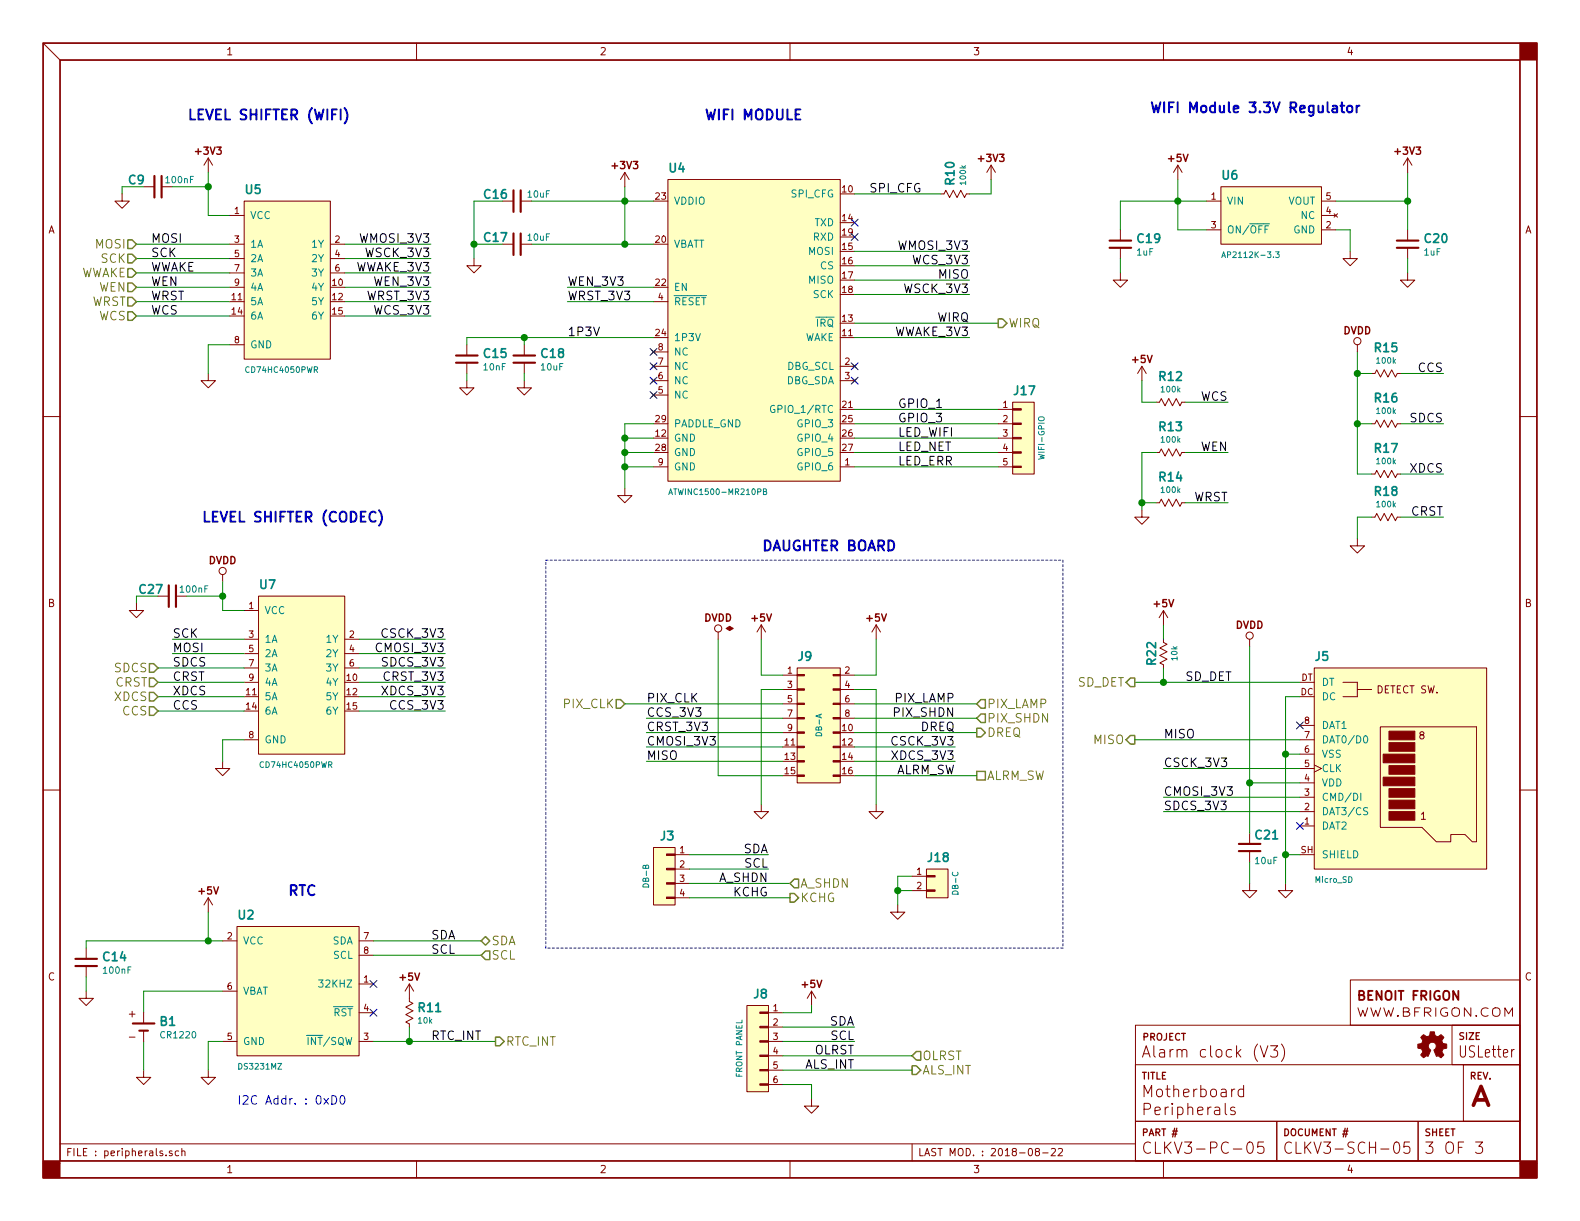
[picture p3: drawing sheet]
<svg xmlns="http://www.w3.org/2000/svg" width="279mm" height="216mm" viewBox="0 0 279 216" stroke-linecap="round" stroke-linejoin="round" font-family="sans-serif">
<g fill="none" stroke="#840000" stroke-width=".18">
<path d="M7.6 7.6l3 3M73.7 7.6v3M139.7 7.6v3M205.7 7.6v3M21.6 34.3v1.3h1.3l-1.3 1.2-1.3-1.2h1.3M25.4 33h1.9M28.6 33h1.9M36.8 27.9v2.6M36.8 27.9l-.7 1.3M36.8 27.9l.8 1.3M40.6 38.1h2.6M43.2 35.6h15.2v27.9h-15.2z"/>
<path d="M88.9 35.6h1.9M92.1 35.6h1.9M110.5 30.5l-.8 1.3M110.5 30.5v2.5M110.5 30.5l.8 1.3M118.1 31.8h30.5v53.3h-30.5zM166.4 34.3h.5l.4-.6 .6 1.2 .7-1.2 .6 1.2 .7-1.2 .7 1.2 .3-.6h.5M175.3 29.2l-.8 1.3M175.3 29.2v2.6M175.3 29.2l.7 1.3M208.3 29.2v2.6M208.3 29.2l-.8 1.3"/>
<path d="M208.3 29.2l.7 1.3M213.4 35.6h2.5M215.9 33h17.8v10.2h-17.8zM233.7 35.6h2.5M233.7 38.1h2.5M235.9 37.8l.6 .6M236.5 37.8l-.6 .6M248.9 27.9v2.6M248.9 27.9l-.7 1.3M248.9 27.9l.8 1.3M40.6 53.3h2.6M40.6 43.2h2.6"/>
<path d="M40.6 45.7h2.6M40.6 48.3h2.6M40.6 50.8h2.6M58.4 43.2h2.6M58.4 45.7h2.6M58.4 48.3h2.6M83.8 45.7v1.3h1.3l-1.3 1.3-1.3-1.3h1.3M88.9 43.2h1.9M92.1 43.2h1.9M115.6 53.3h2.5M148.6 59.7h2.5M198.1 48.3v1.2h1.3l-1.3 1.3-1.3-1.3h1.3"/>
<path d="M198.1 40.6v1.9M198.1 43.8v1.9M213.4 40.6h2.5M233.7 40.6h2.5M238.8 44.5v1.2h1.2l-1.2 1.3-1.3-1.3h1.3M248.9 48.3v1.2h1.3l-1.3 1.3-1.3-1.3h1.3M248.9 40.6v1.9M248.9 43.8v1.9M7.6 73.7h3M36.8 66v1.3h1.3l-1.3 1.3-1.2-1.3h1.2M40.6 61h2.6M82.5 67.3v1.3h1.3l-1.3 1.3-1.2-1.3h1.2"/>
<path d="M82.5 61v1.9M82.5 64.1v1.9M92.7 67.3v1.3h1.3l-1.3 1.3-1.3-1.3h1.3M92.7 61v1.9M92.7 64.1v1.9M115.3 69.5l.6 .7M115.3 67l.6 .6M115.3 64.5l.6 .6M115.3 61.9l.6 .6M115.6 64.8h2.5M115.6 67.3h2.5M115.6 69.9h2.5"/>
<path d="M115.6 62.2h2.5M115.9 69.5l-.6 .7M115.9 67l-.6 .6M115.9 64.5l-.6 .6M115.9 61.9l-.6 .6M148.6 64.8h2.5M148.6 72.4h2.5M148.6 67.3h2.5M150.8 64.5l.6 .6M150.8 67l.6 .6M151.4 64.5l-.6 .6M151.4 67l-.6 .6"/>
<path d="M176.5 72.4h2.6M176.5 74.9h2.6M176.5 77.5h2.6M179.1 71.1h3.8v12.7h-3.8zM201.9 64.8l-.7 1.2M201.9 64.8v2.5M201.9 64.8l.8 1.2M204.5 71.1h.5l.4-.6 .6 1.3 .7-1.3 .6 1.3 .7-1.3 .7 1.3 .3-.7h.5M240 61v1.2M242.6 74.9h.5l.4-.6 .6 1.3 .7-1.3 .6 1.3 .7-1.3 .7 1.3 .3-.7h.5M242.6 66h.5l.4-.6 .6 1.3 .7-1.3 .6 1.3 .7-1.3 .7 1.3 .3-.7h.5M268.8 73.7h3"/>
<path d="M110.5 86.4v1.2h1.3l-1.3 1.3-1.3-1.3h1.3M115.6 82.6h2.5M148.6 82.6h2.5M176.5 82.6h2.6M176.5 80h2.6M201.9 90.2v1.2h1.3l-1.3 1.3-1.2-1.3h1.2M204.5 80h.5l.4-.6 .6 1.2 .7-1.2 .6 1.2 .7-1.2 .7 1.2 .3-.6h.5M204.5 88.9h.5l.4-.6 .6 1.2 .7-1.2 .6 1.2 .7-1.2 .7 1.2 .3-.6h.5M240 95.3v1.2h1.3l-1.3 1.3-1.2-1.3h1.2M242.6 83.8h.5l.4-.6 .6 1.3 .7-1.3 .6 1.3 .7-1.3 .7 1.3 .3-.7h.5M242.6 91.4h.5l.4-.6 .6 1.3 .7-1.3 .6 1.3 .7-1.3 .7 1.3 .3-.7h.5M24.1 106.7v1.3h1.3l-1.3 1.2-1.2-1.2h1.2"/>
<path d="M27.9 105.4h1.9M31.1 105.4h1.9M39.4 101.6v1.3M43.2 108h2.5M43.2 113h2.5M43.2 115.6h2.5M43.2 118.1h2.5M45.7 105.4h15.3v28h-15.3zM61 113h2.5M61 115.6h2.5M61 118.1h2.5M127 111.8v1.2"/>
<path d="M134.6 110.5l-.7 1.3M134.6 110.5v2.5M134.6 110.5l.8 1.3M138.4 119.4h2.6M141 118.1h7.6v20.3h-7.6zM148.6 119.4h2.5M154.9 110.5l-.7 1.3M154.9 110.5v2.5M154.9 110.5l.8 1.3M205.7 113v.6l.7 .3-1.3 .7 1.3 .6-1.3 .7 1.3 .7-1.3 .6 .6 .4v.5M205.7 108v2.5M205.7 108l-.7 1.2"/>
<path d="M205.7 108l.8 1.2M221 113v1.3M232.4 118.1h30.5v35.6h-30.5zM7.6 139.7h3M39.4 134.6v1.3h1.2l-1.2 1.3-1.3-1.3h1.3M43.2 130.8h2.5M43.2 123.2h2.5M43.2 120.7h2.5M138.4 132.1h2.6M138.4 121.9h2.6M138.4 124.5h2.6M138.4 127h2.6"/>
<path d="M138.4 129.5h2.6M148.6 121.9h2.5M148.6 124.5h2.5M148.6 127h2.5M229.9 138.4h2.5M229.9 135.9h2.5M229.9 133.4h2.5M229.9 130.8h2.5M229.9 128.3h2.5M232.4 135.3l1.3 .6-1.3 .6M237.5 120.7h2.5zM237.5 123.2h2.5z"/>
<path d="M240 120.7v2.5zM240 121.9h2.6zM244.1 128.5h17v20.3h-.8l-1.2-1.2h-2.6v1.2h-2.5l-2.5-2.5h-7.4zM268.8 139.7h3M36.8 158.8l-.7 1.2M36.8 158.8v2.5M36.8 158.8l.8 1.2M115.6 149.9h3.8v10.1h-3.8zM119.4 151.1h2.5M119.4 153.7h2.5M119.4 156.2h2.5M119.4 158.8h2.5"/>
<path d="M134.6 142.2v1.3h1.3l-1.3 1.3-1.3-1.3h1.3M154.9 142.2v1.3h1.3l-1.3 1.3-1.2-1.3h1.2M161.3 154.9h2.5M161.3 157.5h2.5M163.8 153.7h3.8v5.1h-3.8zM221 156.2v1.3h1.2l-1.2 1.3-1.3-1.3h1.3M221 147.3v1.9M221 150.5v1.9M227.3 156.2v1.3h1.3l-1.3 1.3-1.2-1.3h1.2M229.9 146.1h2.5M229.9 143.5h2.5M229.9 141h2.5"/>
<path d="M15.2 175.3v1.2h1.3l-1.3 1.3-1.2-1.3h1.2M15.2 167.6v1.9M15.2 170.8v1.9M22.9 179.3h1M23.4 178.8v1M25.4 179.1v1.9M39.4 166.4h2.5M39.4 175.3h2.5M41.9 163.8h21.6v22.9h-21.6zM63.5 174h2.5M63.5 166.4h2.5M63.5 179.1h2.5"/>
<path d="M63.5 168.9h2.5M72.4 174v3.1l.6 .3-1.2 .7 1.2 .6-1.2 .7 1.2 .7-1.2 .6 .6 .4v.5M72.4 174l-.8 1.3M72.4 174l.8 1.3M132.1 177.8h3.8v15.2h-3.8zM135.9 179.1h2.5M143.5 175.3l-.8 1.2M143.5 175.3v2.5M143.5 175.3l.8 1.2M158.7 160v1.3h1.3l-1.3 1.3-1.2-1.3h1.2M238.8 173.3h30v8h-30zM22.9 183.4h1"/>
<path d="M25.4 189.2v1.3h1.3l-1.3 1.3-1.3-1.3h1.3M25.4 182.2v2M36.8 189.2v1.3h1.3l-1.3 1.3-1.2-1.3h1.2M39.4 184.2h2.5M63.5 184.2h2.5M135.9 184.2h2.5M135.9 181.6h2.5M135.9 186.7h2.5M135.9 189.2h2.5M135.9 191.8h2.5M143.5 194.3v1.3h1.3l-1.3 1.3-1.3-1.3h1.3M200.8 188.3h68v10h-68z"/>
<path d="M200.8 181.3h68v24h-68zM200.8 198.3h25v7h-25zM202.3 193.9v-2l.7 1.4 .7-1.4v2M202.3 196.1h.8a.54 .54 0 0 0 .4-.5 .54 .54 0 0 0-.4-.5h-.8v2M204.2 196.4l1-.2-.1-.3-.6-.1-.3 .2 .1 1 .2 .1 .6-.1M204.7 192.7a.54 .54 0 0 1 .9 .3v.5a.54 .54 0 0 1-.6 .4 .54 .54 0 0 1-.5-.4v-.5zM206 195.8v1.3M206.1 192.6h.8M206.4 191.9v1.7l.1 .2 .4 .1M206.6 195.8l-.4 .1-.2 .2M207.3 195.1l-.1 .1h.2l-.1-.1v.2M207.3 195.8v1.3"/>
<path d="M207.6 192.8a.5 .5 0 0 1 .8 .1v1M207.6 191.9v2M208.3 195.9l.5-.1 .4 .3v.6l-.2 .3-.2 .1-.5-.1M208.3 195.8v2M209.3 193.2l1-.1-.1-.4-.6-.1-.3 .3 .1 .9 .2 .1 .6-.1M210.1 196a.52 .52 0 0 1 .7-.1l.1 1.2M210.1 195.1v2M211.1 192.6v1.3M211.7 192.6l-.4 .1-.2 .3M211.8 196.4l.9-.2-.1-.3-.5-.1-.3 .2 .1 1 .2 .1 .5-.1M212.3 192.7l.6-.1 .4 .4v.5l-.2 .3-.2 .1-.6-.1M212.3 191.9v2"/>
<path d="M213.6 195.8v1.3M214.2 192.8a.53 .53 0 0 1 .5-.2 .53 .53 0 0 1 .4 .4v.5a.54 .54 0 0 1-.5 .4 .54 .54 0 0 1-.5-.4zM214.2 195.8l-.4 .1-.2 .2M214.8 195.9l.2-.1 .6 .1 .1 1.2M215.7 196.2l-.7 .1a.39 .39 0 0 0-.3 .4 .39 .39 0 0 0 .3 .4l.7-.1M216 192.7l.2-.1 .5 .1 .1 1.2M216.7 195.1v1.7l.2 .3M216.8 193.1l-.6 .1a.39 .39 0 0 0-.3 .3 .39 .39 0 0 0 .3 .4l.6-.1M217.8 192.6v1.3M218.4 192.6l-.4 .1-.2 .3M218.4 195.9a.48 .48 0 0 0-.8 .1l.1 .3a.68 .68 0 0 1 .8 .4l-.3 .4-.6-.1M219.9 192.7l-.6-.1-.4 .4v.5l.2 .3 .2 .1 .6-.1"/>
<path d="M219.9 191.9v2M222.9 184.9l.6 2 .7-2M224.7 184.9h1.2l-.7 .8a.59 .59 0 0 1 .7 .4v.4l-.2 .3-.7 .1-.3-.2M225.8 198.3h25v7h-25zM226.6 184.6a2.37 2.37 0 0 1 0 3.1M250.8 198.3h18v7h-18zM256.8 181.3h12v7h-12zM258.8 188.3h10v10h-10zM267.8 185.6l-.3 .1-.2 .3M7.6 205.7h3M10.6 202.3h190.2M30.4 203.6l-.3-.1-.2 .2 .1 .2 .4 .1v.3h-.5"/>
<path d="M31.6 203.6l-.4-.1-.2 .2v.5l.2 .2 .4-.1M32.2 203.6h.4l.1 .8M32.2 203.1v1.3M73.7 205.3v3M139.7 205.3v3M161.3 202.3v3M183.3 203.6l-.2-.1v-.3l.6-.1 .1 .2-.1 .2-.4 .1-.2 .3v.3l.2 .2h.3l.2-.3v-.2l-.2-.3M184.4 203.9h.9M185.9 203.2l.5-.1 .2 .1v.2l-.7 1h.7M187.1 203.2l.5-.1 .2 .1 .1 .2-.8 1h.8M205.7 205.3v3M220.7 202.1a.47 .47 0 0 1 .5-.2 .47 .47 0 0 1 .3 .4 1.04 1.04 0 0 1-.5 1.6 1.23 1.23 0 0 1-.3-1.8z"/>
<path d="M223.4 201.9h-.9l-.1 1 .3-.2h.4l.3 .2v.8l-.3 .2h-.4l-.3-.2M246.6 202.1a.45 .45 0 0 1 .5-.2 .45 .45 0 0 1 .3 .4 1.05 1.05 0 0 1-.5 1.6 1.29 1.29 0 0 1-.3-1.8zM249.3 201.9h-1l-.1 1 .3-.2h.5l.3 .2v.8l-.3 .2h-.5l-.3-.2M260.9 201.9h1.3l-.7 .8a.59 .59 0 0 1 .7 .4v.5l-.4 .3h-.6l-.3-.2M268.8 205.7h3"/>
<circle cx="240" cy="60.3" r=".63"/>
<circle cx="39.4" cy="101" r=".63"/>
<circle cx="127" cy="111.1" r=".63"/>
<circle cx="221" cy="112.4" r=".63"/>
</g>
<path d="M237.5 200h.9" fill="none" stroke="#840000" stroke-width=".23"/>
<path d="M7.6 7.6h264.2v200.7h-264.2zM10.6 10.6h258.2v194.7h-258.2z" fill="none" stroke="#840000" stroke-width=".3"/>
<g fill="#840000" stroke="#840000" stroke-width=".18">
<path d="M7.6 205.3h3v3h-3z"/>
<path d="M268.8 205.3h3v3h-3z"/>
<path d="M268.8 7.6h3v3h-3z"/>
<path d="M251.5 183.2a.29 .29 0 0 1 .2-.2 .29 .29 0 0 1 .3 .1l.3 .2a.66 .66 0 0 0 .6-.8v-.1h.7l.1 .4a.56 .56 0 0 0 .4 .5 .56 .56 0 0 0 .7-.3 .49 .49 0 0 1 .4 .3 .49 .49 0 0 1-.2 .6v.1a.64 .64 0 0 0 .6 .6h.2v.5a.3 .3 0 0 1-.1 .3 .3 .3 0 0 1-.3 0l-.3 .2a.55 .55 0 0 0 .2 .9l-.5 .5-.5-.3-.3 .1-.4-1.1a.73 .73 0 0 0 .4-1 .73 .73 0 0 0-1.1-.3 .73 .73 0 0 0-.1 1.1l.2 .2-.4 1.1-.3-.1-.3 .1a.3 .3 0 0 1-.3 .2 .3 .3 0 0 1-.2-.2l-.3-.3 .4-.5-.1-.4a.43 .43 0 0 0-.6-.2l-.2-.1v-.3a.27 .27 0 0 1 0-.4 .27 .27 0 0 1 .4 0l.3-.1 .2-.5-.4-.6z"/>
<path d="M244.6 137.4h5.6v1.5h-5.6z"/>
<path d="M244.6 133.4h5.6v1.5h-5.6z"/>
<path d="M245.6 143.5h4.6v1.5h-4.6z"/>
<path d="M245.6 141.5h4.6v1.5h-4.6z"/>
<path d="M245.6 139.4h4.6v1.6h-4.6z"/>
<path d="M245.6 135.4h4.6v1.5h-4.6z"/>
<path d="M245.6 131.3h4.6v1.5h-4.6z"/>
<path d="M245.6 129.3h4.6v1.5h-4.6z"/>
<path d="M117.9 158.6h1.5v.3h-1.5z"/>
<path d="M117.9 156.1h1.5v.2h-1.5z"/>
<path d="M117.9 153.5h1.5v.3h-1.5z"/>
<path d="M117.9 151h1.5v.3h-1.5z"/>
<path d="M141 137h1.2v.3h-1.2z"/>
<path d="M141 134.5h1.2v.2h-1.2z"/>
<path d="M141 132h1.2v.2h-1.2z"/>
<path d="M141 129.4h1.2v.3h-1.2z"/>
<path d="M141 126.9h1.2v.2h-1.2z"/>
<path d="M141 124.3h1.2v.3h-1.2z"/>
<path d="M141 121.8h1.2v.2h-1.2z"/>
<path d="M141 119.3h1.2v.2h-1.2z"/>
<path d="M147.3 137h1.3v.3h-1.3z"/>
<path d="M147.3 134.5h1.3v.2h-1.3z"/>
<path d="M147.3 132h1.3v.2h-1.3z"/>
<path d="M147.3 129.4h1.3v.3h-1.3z"/>
<path d="M147.3 126.9h1.3v.2h-1.3z"/>
<path d="M147.3 124.3h1.3v.3h-1.3z"/>
<path d="M147.3 121.8h1.3v.2h-1.3z"/>
<path d="M147.3 119.3h1.3v.2h-1.3z"/>
<path d="M128.4 111.1l.6-.4 .7 .4-.7 .4z"/>
<path d="M179.1 82.4h1.5v.3h-1.5z"/>
<path d="M179.1 79.9h1.5v.2h-1.5z"/>
<path d="M179.1 77.3h1.5v.3h-1.5z"/>
<path d="M179.1 74.8h1.5v.3h-1.5z"/>
<path d="M179.1 72.3h1.5v.2h-1.5z"/>
<path d="M163.8 157.4h1.6v.2h-1.6z"/>
<path d="M163.8 154.8h1.6v.3h-1.6z"/>
<path d="M134.4 191.6h1.5v.3h-1.5z"/>
<path d="M134.4 189.1h1.5v.3h-1.5z"/>
<path d="M134.4 186.6h1.5v.2h-1.5z"/>
<path d="M134.4 184h1.5v.3h-1.5z"/>
<path d="M134.4 181.5h1.5v.2h-1.5z"/>
<path d="M134.4 178.9h1.5v.3h-1.5z"/>
</g>
<g fill="#ffffc2" stroke="#ffffc2" stroke-width=".18">
<path d="M118.1 31.8h30.5v53.3h-30.5z"/>
<path d="M41.9 163.8h21.6v22.9h-21.6z"/>
<path d="M215.9 33h17.8v10.2h-17.8z"/>
<path d="M232.4 118.1h30.5v35.6h-30.5z"/>
<path d="M45.7 105.4h15.3v28h-15.3z"/>
<path d="M115.6 149.9h3.8v10.1h-3.8z"/>
<path d="M141 118.1h7.6v20.3h-7.6z"/>
<path d="M179.1 71.1h3.8v12.7h-3.8z"/>
<path d="M43.2 35.6h15.2v27.9h-15.2z"/>
<path d="M163.8 153.7h3.8v5.1h-3.8z"/>
<path d="M132.1 177.8h3.8v15.2h-3.8z"/>
</g>
<g fill="none" stroke="#008484" stroke-width=".18">
<path d="M223.4 39.6h1.1M224.3 39.9h-.6v1.3M216.1 45.5l.3-1 .3 1M216.1 45.2h.5M225.6 44.5h.6l-.3 .4 .3 .2v.3l-.2 .1-.4-.1M137 71.8a.59 .59 0 0 0-.8 .5 .59 .59 0 0 0 .8 .6v-.5h-.2M118.3 87.5l.3-1.1 .3 1.1M118.3 87.1h.5M135 86.9h.4l.1-.4-.5-.1v1.1h.4l.2-.4-.3-.2M241.2 130.2l.2-.1a.67 .67 0 0 1 .5 .6 .67 .67 0 0 1-.5 .7l-.2-.3-.1-.2zM240.6 140.3v1.2M241.9 142.9l-.5-.1-.2 .1v.4l.5 .2 .2 .3-.3 .3-.5-.1"/>
<path d="M54.2 183.1h.6"/>
</g>
<g fill="none" stroke="#008400" stroke-width=".18">
<path d="M25.4 33h-3.8v1.3M30.5 33h6.3M36.8 30.5v7.6h3.8M88.9 35.6h-5.1v10.1M94 35.6h21.6M110.5 33v10.2M151.1 34.3h15.3M175.3 31.8v2.5h-3.9M208.3 31.8v8.8h5.1M213.4 35.6h-15.3v5M236.2 35.6h12.7M248.9 30.5v10.1"/>
<path d="M24.1 43.2h16.5M24.1 50.8h16.5M24.1 53.3h16.5M24.1 45.7h16.5M24.1 48.3h16.5M24.1 55.9h16.5M61 43.2h15.2M61 50.8h15.2M61 53.3h15.2M61 45.7h15.2M61 48.3h15.2M61 55.9h15.2"/>
<path d="M83.8 43.2h5.1M92.7 59.7v1.3M94 43.2h21.6M100.3 50.8h15.3M100.3 53.3h15.3M115.6 59.7h-33.1v1.3M151.1 59.7h20.3M151.1 44.5h20.3M151.1 47h20.3M151.1 49.5h20.3M151.1 52.1h20.3M151.1 57.2h25.4"/>
<path d="M198.1 45.7v2.6M236.2 40.6h2.6v3.9M248.9 45.7v2.6M40.6 61h-3.8v5M82.5 66v1.3M92.7 66v1.3M110.5 77.5h5.1M115.6 74.9h-5.1v11.5M151.1 77.5h25.4M151.1 74.9h25.4M151.1 72.4h25.4M201.9 67.3v3.8h2.6"/>
<path d="M209.5 71.1h7.7M240 74.9h2.6M240 62.2v21.6h2.6M240 66h2.6M247.6 74.9h7.7M247.6 66h7.7M110.5 80h5.1M110.5 82.6h5.1M151.1 80h25.4M151.1 82.6h25.4M201.9 88.9h2.6M204.5 80h-2.6v10.2"/>
<path d="M209.5 80h7.7M209.5 88.9h7.7M242.6 91.4h-2.6v3.9M247.6 83.8h7.7M247.6 91.4h7.7M27.9 118.1h15.3M27.9 105.4h-3.8v1.3M30.5 113h12.7M30.5 115.6h12.7M33 105.4h6.4M39.4 102.9v5.1h3.8M63.5 113h15.2"/>
<path d="M63.5 115.6h15.2M63.5 118.1h15.2M127 113v24.2h11.4M134.6 113v6.4h3.8M154.9 113v6.4h-3.8M205.7 110.5v2.5M205.7 118.1v2.6M221 114.3v33M27.9 120.7h15.3M27.9 123.2h15.3M27.9 125.7h15.3M43.2 130.8h-3.8v3.8"/>
<path d="M63.5 120.7h15.2M63.5 123.2h15.2M63.5 125.7h15.2M110.5 124.5h27.9M114.3 132.1h24.1M114.3 129.5h24.1M114.3 134.6h24.1M114.3 127h24.1M138.4 121.9h-3.8v20.3M151.1 137.2h21.6M151.1 132.1h17.8M151.1 124.5h21.6"/>
<path d="M151.1 129.5h21.6M151.1 134.6h17.8M151.1 121.9h3.8v20.3M151.1 127h21.6M200.7 130.8h29.2M200.7 120.7h29.2M205.7 135.9h24.2M221 138.4h8.9M227.3 133.4h2.6M229.9 123.2h-2.6v33M121.9 151.1h14M121.9 156.2h17.8"/>
<path d="M121.9 153.7h14M121.9 158.8h17.8M158.7 157.5h2.6M161.3 154.9h-2.6v5.1M205.7 141h24.2M205.7 143.5h24.2M221 152.4v3.8M227.3 151.1h2.6M15.2 172.7v2.6M36.8 161.3v5.1M39.4 166.4h-24.2v1.2M39.4 175.3h-14v3.8"/>
<path d="M66 166.4h19.1M66 168.9h19.1M143.5 177.8v1.3h-5.1M25.4 184.2v5M39.4 184.2h-2.6v5M66 184.2h21.6M72.4 181.6v2.6M138.4 184.2h12.7M138.4 191.8h5.1v2.5M138.4 181.6h12.7M138.4 186.7h22.9M138.4 189.2h22.9"/>
</g>
<g fill="none" stroke="#000084" stroke-width=".18">
<path d="M150.5 38.8l1.2 1.2M151.7 38.8l-1.2 1.2M150.5 41.3l1.2 1.2M151.7 41.3l-1.2 1.2M115 69.2l1.2 1.3M115 66.7l1.2 1.2M115 64.2l1.2 1.2M115 61.6l1.2 1.2M116.2 69.2l-1.2 1.3M116.2 66.7l-1.2 1.2M116.2 64.2l-1.2 1.2M116.2 61.6l-1.2 1.2"/>
<path d="M150.5 64.2l1.2 1.2M150.5 66.7l1.2 1.2M151.7 64.2l-1.2 1.2M151.7 66.7l-1.2 1.2M229.3 127.7l1.2 1.2M230.5 127.7l-1.2 1.2M229.3 145.4l1.2 1.3M230.5 145.4l-1.2 1.3M65.4 173.4l1.2 1.2M65.4 178.5l1.2 1.2M66.6 173.4l-1.2 1.2M66.6 178.5l-1.2 1.2"/>
</g>
<g fill="none" stroke="#840000" stroke-width=".38">
<path d="M27.3 31.1v3.8M28.6 31.1v3.8M90.8 33.7v3.8M92.1 33.7v3.8M90.8 41.3v3.8M92.1 41.3v3.8M196.2 43.8h3.8M196.2 42.5h3.8M247 43.8h3.8M247 42.5h3.8M80.6 64.1h3.9M80.6 62.9h3.9"/>
<path d="M90.8 64.1h3.8M90.8 62.9h3.8M29.8 103.5v3.8M31.1 103.5v3.8M219.1 150.5h3.8M219.1 149.2h3.8M13.3 170.8h3.8M13.3 169.5h3.8M23.5 181h3.8M24.6 182.2h1.6"/>
</g>
<g fill="#008400" stroke="#008400" stroke-width=".25">
<circle cx="36.8" cy="166.4" r=".51"/>
<circle cx="110.5" cy="35.6" r=".51"/>
<circle cx="110.5" cy="80" r=".51"/>
<circle cx="110.5" cy="82.6" r=".51"/>
<circle cx="92.7" cy="59.7" r=".51"/>
<circle cx="110.5" cy="77.5" r=".51"/>
<circle cx="201.9" cy="88.9" r=".51"/>
<circle cx="83.8" cy="43.2" r=".51"/>
<circle cx="110.5" cy="43.2" r=".51"/>
<circle cx="208.3" cy="35.6" r=".51"/>
<circle cx="248.9" cy="35.6" r=".51"/>
<circle cx="221" cy="138.4" r=".51"/>
<circle cx="227.3" cy="151.1" r=".51"/>
<circle cx="240" cy="66" r=".51"/>
<circle cx="240" cy="74.9" r=".51"/>
<circle cx="72.4" cy="184.2" r=".51"/>
<circle cx="227.3" cy="133.4" r=".51"/>
<circle cx="205.7" cy="120.7" r=".51"/>
<circle cx="36.8" cy="33" r=".51"/>
<circle cx="39.4" cy="105.4" r=".51"/>
<circle cx="158.8" cy="157.5" r=".51"/>
</g>
<g fill="none" stroke="#848400" stroke-width=".25">
<path d="M22.6 42.4h.8l.7 .8-.7 .7h-.8zM22.6 45h.8l.7 .7-.7 .8h-.8zM22.6 47.5h.8l.7 .8-.7 .7h-.8zM22.6 50h.8l.7 .8-.7 .8h-.8zM22.6 52.6h.8l.7 .7-.7 .8h-.8zM22.6 55.1h.8l.7 .8-.7 .7h-.8zM176.5 56.4h.8l.8 .8-.8 .7h-.8zM26.4 119.9h.8l.7 .8-.7 .7h-.8zM26.4 117.3h.8l.7 .8-.7 .8h-.8zM199.9 119.9h.8v1.5h-.8l-.8-.7zM26.4 125h.8l.7 .7-.7 .8h-.8zM26.4 122.4h.8l.7 .8-.7 .8h-.8z"/>
<path d="M109 123.7h.7l.8 .8-.8 .7h-.7zM172.7 128.8h.8l.7 .7-.7 .8h-.8zM172.7 136.4h1.5v1.5h-1.5zM173.5 123.7h.7v1.5h-.7l-.8-.7zM173.5 126.2h.7v1.6h-.7l-.8-.8zM199.1 130.8l.8-.8h.8v1.6h-.8zM139.7 158h.8l.7 .8-.7 .7h-.8zM140.5 155.4h.7v1.6h-.7l-.8-.8zM85.1 166.4l.8-.8 .7 .8-.7 .7zM85.9 168.1h.7v1.6h-.7l-.8-.8zM87.6 183.4h.8l.8 .8-.8 .7h-.8zM161.3 188.5h.8l.7 .7-.7 .8h-.8z"/>
<path d="M162.1 185.9h.7v1.6h-.7l-.8-.8z"/>
</g>
<path d="M60.9 19.1a2.05 2.05 0 0 1 0 2.7M237 18.7h.7M237.3 18.1v1.5l.1 .2 .3 .1M238.3 18.8l.3-.1a.44 .44 0 0 1 .5 .3v.5a.47 .47 0 0 1-.4 .4 .47 .47 0 0 1-.5-.4zM239.9 18.7v1.2M240.4 18.7l-.3 .1-.2 .2M67 90.2a2.05 2.05 0 0 1 0 2.7" fill="none" stroke="#0000c2" stroke-width=".36"/>
<path d="M96.5 99.1h91.5M188 99.1v68.5M96.5 167.6v-68.5M188 167.6h-91.5" fill="none" stroke="#0000c2" stroke-width=".18" stroke-dasharray=".4 .4"/>
<path d="M58.7 193.7a.77 .77 0 0 1 .8 .8 .77 .77 0 0 1-.8 .7zM60.3 193.9l.2-.2a.81 .81 0 0 1 .3 1.4l-.2 .1a.84 .84 0 0 1-.3-1.3z" fill="none" stroke="#0000c2" stroke-width=".18"/>
<text font-size="4.6" fill="#840000" x="259.8" y="195.6">A</text>
<g font-size="2.8" fill="#840000">
<text x="201.8" y="187">Alarm clock (V3)</text>
<text x="257.8" y="187">USLetter</text>
<text x="201.8" y="204">CLKV3-PC-05</text>
<text x="226.8" y="204">CLKV3-SCH-05</text>
<text x="251.8" y="204">3 OF 3</text>
</g>
<g font-size="2.5" fill="#0000c2">
<text x="33" y="21.2">LEVEL SHIFTER (WIFI)</text>
<text x="124.5" y="21.2">WIFI MODULE</text>
<text x="203.2" y="20">WIFI Module 3.3V Regulator</text>
<text x="35.6" y="92.4">LEVEL SHIFTER (CODEC)</text>
<text x="134.6" y="97.4">DAUGHTER BOARD</text>
<text x="50.8" y="158.4">RTC</text>
</g>
<text font-size="2.2" fill="#840000" x="239.8" y="176.9">BENOIT FRIGON</text>
<g font-size="2.1" fill="#008484">
<text x="22.8" y="32.6">C9</text>
<text x="43.4" y="34.3">U5</text>
<text x="85.7" y="35.1">C16</text>
<text x="118.4" y="30.5">U4</text>
<text x="168.8" y="32.6" transform="rotate(-90 168.8 32.6)">R10</text>
<text x="216.2" y="31.8">U6</text>
<text x="85.7" y="42.7">C17</text>
<text x="201.2" y="43">C19</text>
<text x="252" y="43">C20</text>
<text x="85.6" y="63.3">C15</text>
<text x="95.8" y="63.3">C18</text>
<text x="243.2" y="62.3">R15</text>
<text x="179.4" y="69.8">J17</text>
<text x="205.1" y="67.3">R12</text>
<text x="243.2" y="71.1">R16</text>
<text x="205.1" y="76.2">R13</text>
<text x="243.2" y="80">R17</text>
<text x="205.1" y="85.1">R14</text>
<text x="243.2" y="87.7">R18</text>
<text x="24.7" y="105">C27</text>
<text x="46" y="104.1">U7</text>
<text x="141.2" y="116.8">J9</text>
<text x="204.4" y="117.5" transform="rotate(-90 204.4 117.5)">R22</text>
<text x="232.6" y="116.8">J5</text>
<text x="116.8" y="148.6">J3</text>
<text x="222.1" y="148.4">C21</text>
<text x="164.2" y="152.4">J18</text>
<text x="42.2" y="162.6">U2</text>
<text x="18.3" y="170">C14</text>
<text x="74.1" y="178.9">R11</text>
<text x="133.3" y="176.5">J8</text>
<text x="28.3" y="181.4">B1</text>
</g>
<g font-size="2.1">
<text x="153.7" y="34">SPI_CFG</text>
<text x="26.7" y="42.9">MOSI</text>
<text x="26.7" y="45.5">SCK</text>
<text x="63.8" y="42.9">WMOSI_3V3</text>
<text x="64.8" y="45.5">WSCK_3V3</text>
<text x="159.1" y="44.2">WMOSI_3V3</text>
<text x="161.5" y="46.7">WCS_3V3</text>
<text x="26.7" y="48">WWAKE</text>
<text x="26.7" y="50.5">WEN</text>
<text x="26.7" y="53.1">WRST</text>
<text x="62.8" y="48">WWAKE_3V3</text>
<text x="65" y="53.1">WRST_3V3</text>
<text x="66.3" y="50.5">WEN_3V3</text>
<text x="100.3" y="50.5">WEN_3V3</text>
<text x="100.3" y="53.1">WRST_3V3</text>
<text x="160" y="51.8">WSCK_3V3</text>
<text x="166" y="49.3">MISO</text>
<text x="26.7" y="55.6">WCS</text>
<text x="66.3" y="55.6">WCS_3V3</text>
<text x="100.3" y="59.4">1P3V</text>
<text x="158" y="59.4">WWAKE_3V3</text>
<text x="165.7" y="56.9">WIRQ</text>
<text x="250.8" y="65.8">CCS</text>
<text x="212.2" y="70.9">WCS</text>
<text x="158.7" y="77.2">LED_WIFI</text>
<text x="158.7" y="74.7">GPIO_3</text>
<text x="158.7" y="72.1">GPIO_1</text>
<text x="249.4" y="74.7">SDCS</text>
<text x="158.7" y="79.8">LED_NET</text>
<text x="158.7" y="82.3">LED_ERR</text>
<text x="212.2" y="79.8">WEN</text>
<text x="249.4" y="83.6">XDCS</text>
<text x="210.9" y="88.6">WRST</text>
<text x="249.5" y="91.2">CRST</text>
<text x="30.5" y="112.8">SCK</text>
<text x="67.8" y="112.8">CSCK_3V3</text>
<text x="30.5" y="115.3">MOSI</text>
<text x="30.5" y="117.9">SDCS</text>
<text x="66.8" y="115.3">CMOSI_3V3</text>
<text x="67.9" y="117.9">SDCS_3V3</text>
<text x="30.5" y="120.4">CRST</text>
<text x="30.5" y="122.9">XDCS</text>
<text x="30.5" y="125.5">CCS</text>
<text x="67.9" y="122.9">XDCS_3V3</text>
<text x="68" y="120.4">CRST_3V3</text>
<text x="69.3" y="125.5">CCS_3V3</text>
<text x="114.3" y="124.2">PIX_CLK</text>
<text x="158.3" y="124.2">PIX_LAMP</text>
<text x="209.5" y="120.4">SD_DET</text>
<text x="114.3" y="126.7">CCS_3V3</text>
<text x="114.3" y="129.3">CRST_3V3</text>
<text x="114.3" y="131.8">CMOSI_3V3</text>
<text x="157.9" y="131.8">CSCK_3V3</text>
<text x="158.3" y="126.7">PIX_SHDN</text>
<text x="162.8" y="129.3">DREQ</text>
<text x="205.7" y="130.6">MISO</text>
<text x="114.3" y="134.4">MISO</text>
<text x="158.1" y="134.4">XDCS_3V3</text>
<text x="158.2" y="136.9">ALRM_SW</text>
<text x="205.7" y="135.6">CSCK_3V3</text>
<text x="205.7" y="140.7">CMOSI_3V3</text>
<text x="205.7" y="143.3">SDCS_3V3</text>
<text x="127.2" y="156">A_SHDN</text>
<text x="131.4" y="150.9">SDA</text>
<text x="131.6" y="153.4">SCL</text>
<text x="129.6" y="158.5">KCHG</text>
<text x="76.2" y="166.1">SDA</text>
<text x="76.2" y="168.7">SCL</text>
<text x="76.2" y="183.9">RTC_INT</text>
<text x="146.7" y="181.4">SDA</text>
<text x="146.9" y="183.9">SCL</text>
<text x="142.3" y="189">ALS_INT</text>
<text x="143.9" y="186.4">OLRST</text>
</g>
<g font-size="2.1" fill="#848400">
<text x="16.9" y="43.9">MOSI</text>
<text x="17.9" y="46.5">SCK</text>
<text x="13.9" y="49">WWAKE</text>
<text x="17.4" y="51.6">WEN</text>
<text x="16.1" y="54.1">WRST</text>
<text x="17.4" y="56.6">WCS</text>
<text x="178.3" y="57.9">WIRQ</text>
<text x="20.3" y="118.9">SDCS</text>
<text x="20.3" y="124">XDCS</text>
<text x="20.4" y="121.4">CRST</text>
<text x="99.7" y="125.2">PIX_CLK</text>
<text x="174.5" y="125.2">PIX_LAMP</text>
<text x="190.5" y="121.4">SD_DET</text>
<text x="21.7" y="126.5">CCS</text>
<text x="174.5" y="130.3">DREQ</text>
<text x="174.5" y="127.8">PIX_SHDN</text>
<text x="193.4" y="131.6">MISO</text>
<text x="174.5" y="137.9">ALRM_SW</text>
<text x="141.5" y="159.5">KCHG</text>
<text x="141.5" y="157">A_SHDN</text>
<text x="86.9" y="167.1">SDA</text>
<text x="86.9" y="169.7">SCL</text>
<text x="89.4" y="184.9">RTC_INT</text>
<text x="163.1" y="187.5">OLRST</text>
<text x="163.1" y="190">ALS_INT</text>
</g>
<text font-size="2.1" fill="#840000" x="239.8" y="179.8">WWW.BFRIGON.COM</text>
<text font-size="2.1" fill="#0000c2" x="41.9" y="195.3">I2C Addr. : 0xD0</text>
<g font-size="1.8" fill="#840000">
<text x="40.2" y="9.8">1</text>
<text x="106.2" y="9.8">2</text>
<text x="172.2" y="9.8">3</text>
<text x="238.3" y="9.8">4</text>
<text x="34.7" y="27.4">+3V3</text>
<text x="108.4" y="29.9">+3V3</text>
<text x="173.2" y="28.6">+3V3</text>
<text x="206.7" y="28.6">+5V</text>
<text x="246.8" y="27.4">+3V3</text>
<text x="8.5" y="41.3">A</text>
<text x="269.6" y="41.3">A</text>
<text x="237.5" y="59.1">DVDD</text>
<text x="200.3" y="64.2">+5V</text>
<text x="36.9" y="99.7">DVDD</text>
<text x="8.5" y="107.3">B</text>
<text x="204.1" y="107.4">+5V</text>
<text x="269.6" y="107.3">B</text>
<text x="124.5" y="109.9">DVDD</text>
<text x="133" y="109.9">+5V</text>
<text x="153.3" y="109.9">+5V</text>
<text x="218.5" y="111.2">DVDD</text>
<text x="243.5" y="122.6">DETECT SW.</text>
<text x="251" y="130.7">8</text>
<text x="251.2" y="145">1</text>
<text x="35.2" y="158.2">+5V</text>
<text x="8.5" y="173.4">C</text>
<text x="70.8" y="173.4">+5V</text>
<text x="269.6" y="173.4">C</text>
<text x="141.9" y="174.7">+5V</text>
<text x="11.6" y="204.4">FILE : peripherals.sch</text>
<text x="40.2" y="207.4">1</text>
<text x="106.2" y="207.4">2</text>
<text x="162.3" y="204.4">LAST MOD. : 2018-08-22</text>
<text x="172.2" y="207.4">3</text>
<text x="238.3" y="207.4">4</text>
</g>
<g font-size="1.8" fill="#008484">
<text x="140" y="34.9">SPI_CFG</text>
<text x="44.2" y="38.7">VCC</text>
<text x="119.1" y="36.2">VDDIO</text>
<text x="144" y="40">TXD</text>
<text x="216.9" y="36.2">VIN</text>
<text x="216.9" y="41.3">ON/OFF</text>
<text x="227.8" y="36.2">VOUT</text>
<text x="228.7" y="41.3">GND</text>
<text x="230.1" y="38.7">NC</text>
<text x="44.2" y="43.8">1A</text>
<text x="44.2" y="46.4">2A</text>
<text x="55.2" y="43.8">1Y</text>
<text x="55.2" y="46.4">2Y</text>
<text x="119.1" y="43.8">VBATT</text>
<text x="143.1" y="45.1">MOSI</text>
<text x="143.8" y="42.5">RXD</text>
<text x="145.1" y="47.6">CS</text>
<text x="44.2" y="54">5A</text>
<text x="44.2" y="48.9">3A</text>
<text x="44.2" y="51.4">4A</text>
<text x="55.2" y="51.4">4Y</text>
<text x="55.2" y="54">5Y</text>
<text x="55.2" y="48.9">3Y</text>
<text x="119.1" y="51.4">EN</text>
<text x="119.1" y="54">RESET</text>
<text x="143.1" y="50.2">MISO</text>
<text x="143.8" y="52.7">SCK</text>
<text x="44.2" y="56.5">6A</text>
<text x="55.2" y="56.5">6Y</text>
<text x="144.4" y="57.8">IRQ</text>
<text x="44.2" y="61.6">GND</text>
<text x="119.1" y="60.3">1P3V</text>
<text x="119.1" y="65.4">NC</text>
<text x="119.1" y="62.9">NC</text>
<text x="139.1" y="65.4">DBG_SCL</text>
<text x="142.2" y="60.3">WAKE</text>
<text x="119.1" y="70.5">NC</text>
<text x="119.1" y="67.9">NC</text>
<text x="138.9" y="67.9">DBG_SDA</text>
<text x="119.1" y="75.6">PADDLE_GND</text>
<text x="137.1" y="73">GPIO_1/RTC</text>
<text x="141.2" y="75.6">GPIO_3</text>
<text x="119.1" y="78.1">GND</text>
<text x="119.1" y="80.6">GND</text>
<text x="119.1" y="83.2">GND</text>
<text x="141.2" y="83.2">GPIO_6</text>
<text x="141.2" y="78.1">GPIO_4</text>
<text x="141.2" y="80.6">GPIO_5</text>
<text x="46.7" y="108.6">VCC</text>
<text x="46.7" y="113.7">1A</text>
<text x="57.8" y="113.7">1Y</text>
<text x="46.7" y="116.2">2A</text>
<text x="46.7" y="118.7">3A</text>
<text x="57.8" y="116.2">2Y</text>
<text x="57.8" y="118.7">3Y</text>
<text x="46.7" y="123.8">5A</text>
<text x="46.7" y="121.3">4A</text>
<text x="57.8" y="121.3">4Y</text>
<text x="57.8" y="123.8">5Y</text>
<text x="233.7" y="123.8">DC</text>
<text x="233.7" y="121.3">DT</text>
<text x="46.7" y="126.4">6A</text>
<text x="46.7" y="131.4">GND</text>
<text x="57.8" y="126.4">6Y</text>
<text x="233.7" y="131.4">DAT0/D0</text>
<text x="233.7" y="128.9">DAT1</text>
<text x="233.7" y="136.5">CLK</text>
<text x="233.7" y="134">VSS</text>
<text x="233.7" y="141.6">CMD/DI</text>
<text x="233.7" y="139.1">VDD</text>
<text x="233.7" y="146.7">DAT2</text>
<text x="233.7" y="144.1">DAT3/CS</text>
<text x="233.7" y="151.8">SHIELD</text>
<text x="42.9" y="167">VCC</text>
<text x="58.8" y="167">SDA</text>
<text x="59" y="169.5">SCL</text>
<text x="42.9" y="175.9">VBAT</text>
<text x="56.9" y="174.6">32KHZ</text>
<text x="59" y="179.7">RST</text>
<text x="42.9" y="184.8">GND</text>
<text x="54.9" y="184.8">INT/SQW</text>
</g>
<g font-size="1.7" fill="#840000">
<text x="201.9" y="184">PROJECT</text>
<text x="257.8" y="183.8">SIZE</text>
<text x="201.8" y="190.9">TITLE</text>
<text x="259.8" y="190.9">REV.</text>
<text x="201.8" y="200.9">PART #</text>
<text x="226.8" y="200.9">DOCUMENT #</text>
<text x="251.8" y="200.9">SHEET</text>
</g>
<g font-size="1.6" fill="#008484">
<text x="29.5" y="32.4">100nF</text>
<text x="93.4" y="34.9">10uF</text>
<text x="93.4" y="42.5">10uF</text>
<text x="201.1" y="45.2">1uF</text>
<text x="251.9" y="45.2">1uF</text>
<text x="85.6" y="65.5">10nF</text>
<text x="95.8" y="65.5">10uF</text>
<text x="32" y="104.8">100nF</text>
<text x="222" y="152.8">10uF</text>
<text x="18.4" y="172.2">100nF</text>
<text x="28.6" y="183.6">CR1220</text>
</g>
<g font-size="1.6" fill="#840000">
<text x="116" y="35.3">23</text>
<text x="149" y="34">10</text>
<text x="214.2" y="35.3">1</text>
<text x="234.5" y="35.3">5</text>
<text x="41.5" y="37.8">1</text>
<text x="149" y="39.1">14</text>
<text x="149" y="41.7">19</text>
<text x="214.2" y="40.4">3</text>
<text x="234.5" y="40.4">2</text>
<text x="234.5" y="37.8">4</text>
<text x="41.5" y="42.9">3</text>
<text x="41.5" y="45.5">5</text>
<text x="59.3" y="42.9">2</text>
<text x="59.3" y="45.5">4</text>
<text x="116" y="42.9">20</text>
<text x="149" y="44.2">15</text>
<text x="149" y="46.7">16</text>
<text x="41" y="53.1">11</text>
<text x="41.5" y="48">7</text>
<text x="41.5" y="50.5">9</text>
<text x="58.8" y="50.5">10</text>
<text x="58.8" y="53.1">12</text>
<text x="59.3" y="48">6</text>
<text x="116" y="50.5">22</text>
<text x="116.4" y="53.1">4</text>
<text x="149" y="49.3">17</text>
<text x="149" y="51.8">18</text>
<text x="41" y="55.6">14</text>
<text x="58.8" y="55.6">15</text>
<text x="116" y="59.4">24</text>
<text x="149" y="59.4">11</text>
<text x="149" y="56.9">13</text>
<text x="41.5" y="60.7">8</text>
<text x="116.4" y="64.5">7</text>
<text x="116.4" y="62">8</text>
<text x="149.4" y="64.5">2</text>
<text x="116.4" y="69.6">5</text>
<text x="116.4" y="67.1">6</text>
<text x="149.4" y="67.1">3</text>
<text x="116" y="77.2">12</text>
<text x="116" y="74.7">29</text>
<text x="149" y="72.1">21</text>
<text x="149" y="74.7">25</text>
<text x="149" y="77.2">26</text>
<text x="177.4" y="72.1">1</text>
<text x="177.4" y="74.7">2</text>
<text x="177.4" y="77.2">3</text>
<text x="116" y="79.8">28</text>
<text x="116.4" y="82.3">9</text>
<text x="149" y="79.8">27</text>
<text x="149.4" y="82.3">1</text>
<text x="177.4" y="79.8">4</text>
<text x="177.4" y="82.3">5</text>
<text x="44" y="107.7">1</text>
<text x="44" y="112.8">3</text>
<text x="61.8" y="112.8">2</text>
<text x="44" y="115.3">5</text>
<text x="44" y="117.9">7</text>
<text x="61.8" y="115.3">4</text>
<text x="61.8" y="117.9">6</text>
<text x="139.3" y="119.1">1</text>
<text x="149.4" y="119.1">2</text>
<text x="43.6" y="122.9">11</text>
<text x="43.6" y="125.5">14</text>
<text x="44" y="120.4">9</text>
<text x="61.3" y="120.4">10</text>
<text x="61.3" y="122.9">12</text>
<text x="61.3" y="125.5">15</text>
<text x="139.3" y="121.7">3</text>
<text x="139.3" y="124.2">5</text>
<text x="149.4" y="121.7">4</text>
<text x="149.4" y="124.2">6</text>
<text x="230" y="122.9">DC</text>
<text x="230.1" y="120.4">DT</text>
<text x="44" y="130.6">8</text>
<text x="138.8" y="131.8">11</text>
<text x="139.3" y="126.7">7</text>
<text x="139.3" y="129.3">9</text>
<text x="149" y="129.3">10</text>
<text x="149" y="131.8">12</text>
<text x="149.4" y="126.7">8</text>
<text x="230.7" y="130.6">7</text>
<text x="230.7" y="128">8</text>
<text x="138.8" y="134.4">13</text>
<text x="138.8" y="136.9">15</text>
<text x="149" y="134.4">14</text>
<text x="149" y="136.9">16</text>
<text x="230.7" y="135.6">5</text>
<text x="230.7" y="133.1">6</text>
<text x="230.7" y="143.3">2</text>
<text x="230.7" y="140.7">3</text>
<text x="230.7" y="138.2">4</text>
<text x="230.7" y="145.8">1</text>
<text x="120.2" y="150.9">1</text>
<text x="120.2" y="153.4">2</text>
<text x="120.2" y="156">3</text>
<text x="162.1" y="154.7">1</text>
<text x="230" y="150.9">SH</text>
<text x="120.2" y="158.5">4</text>
<text x="162.1" y="157.2">2</text>
<text x="40.2" y="166.1">2</text>
<text x="64.3" y="166.1">7</text>
<text x="64.3" y="173.7">1</text>
<text x="64.3" y="168.7">8</text>
<text x="40.2" y="175">6</text>
<text x="64.3" y="178.8">4</text>
<text x="136.7" y="178.8">1</text>
<text x="40.2" y="183.9">5</text>
<text x="64.3" y="183.9">3</text>
<text x="136.7" y="181.4">2</text>
<text x="136.7" y="183.9">3</text>
<text x="136.7" y="186.4">4</text>
<text x="136.7" y="189">5</text>
<text x="136.7" y="191.5">6</text>
</g>
<g font-size="1.4" fill="#008484">
<text x="170.8" y="32.6" transform="rotate(-90 170.8 32.6)">100k</text>
<text x="216.9" y="45.6">AP2112K-3.3</text>
<text x="43.8" y="65.9">CD74HC4050PWR</text>
<text x="243.5" y="64.3">100k</text>
<text x="205.4" y="69.4">100k</text>
<text x="243.5" y="73.2">100k</text>
<text x="184.7" y="80.9" transform="rotate(-90 184.7 80.9)">WIFI-GPIO</text>
<text x="205.4" y="78.3">100k</text>
<text x="243.5" y="82.1">100k</text>
<text x="119.1" y="87.5">ATWINC1500-MR210PB</text>
<text x="205.4" y="87.1">100k</text>
<text x="243.5" y="89.7">100k</text>
<text x="208.2" y="116.7" transform="rotate(-90 208.2 116.7)">10k</text>
<text x="145.3" y="130" transform="rotate(-90 145.3 130)">DB-A</text>
<text x="46.3" y="135.8">CD74HC4050PWR</text>
<text x="114.8" y="156.7" transform="rotate(-90 114.8 156.7)">DB-B</text>
<text x="169.5" y="158" transform="rotate(-90 169.5 158)">DB-C</text>
<text x="232.6" y="156.1">Micro_SD</text>
<text x="74" y="181">10k</text>
<text x="42.4" y="189.1">DS3231MZ</text>
<text x="131.3" y="190.4" transform="rotate(-90 131.3 190.4)">FRONT PANEL</text>
</g>
</svg>
